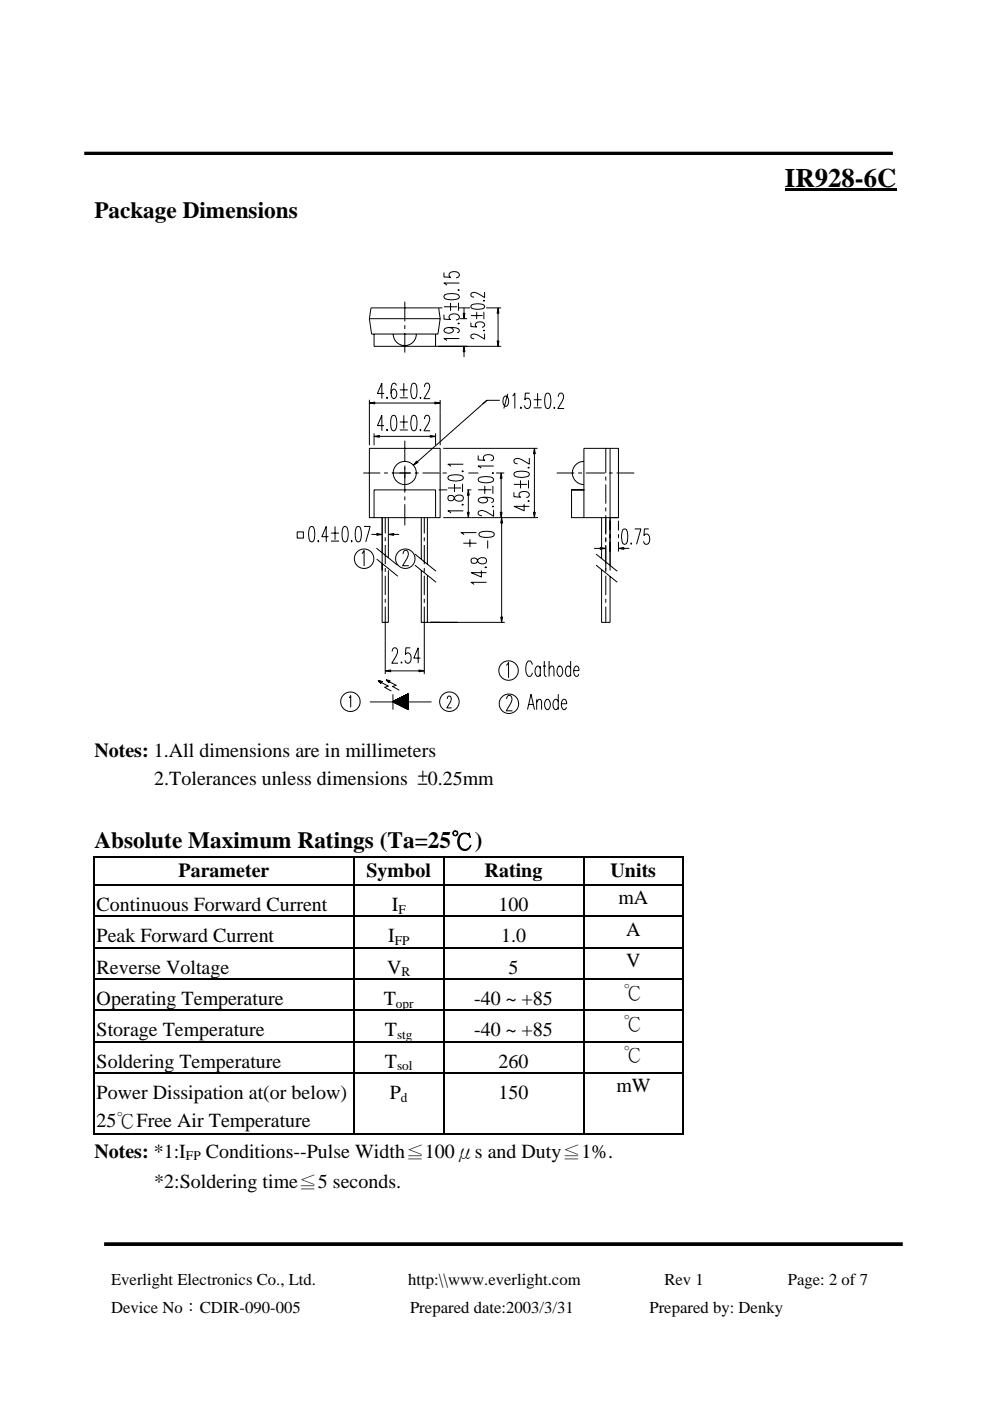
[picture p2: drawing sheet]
<svg xmlns="http://www.w3.org/2000/svg" width="210mm" height="297mm" viewBox="0 0 210 297" stroke-linecap="round" stroke-linejoin="round" font-family="sans-serif">
<path d="M22.1 263.8h169.3" fill="none" stroke="#000" stroke-width=".78" stroke-linecap="butt"/>
<path d="M45.4 56.6h103.5v95.2h-103.5z" fill="#fff"/>
<path d="M45.3 56.5h103.6M45.3 151.8h103.6" fill="none" stroke="#fff" stroke-width=".21"/>
<g fill="none" stroke="#000" stroke-width=".21">
<path d="M94.1 57.8v.9l1.4 .1-.1-.1a.61 .61 0 0 1 .3-1 1.1 1.1 0 0 1 1.7 .7l-.2 .3-.4 .2M78.3 67.6l.5 3.2h14.1l.4-3.2M79.3 70.8v2.6h27M83.4 70.8a2.44 2.44 0 0 0 2.4 2.5 2.44 2.44 0 0 0 2.5-2.5M85.8 64v4.1M85.8 68.9v.9M85.8 70.6v4.1M92.4 70.8v2.6M93 65.3l.3 2.3h-15M93.8 65.3h-15.1l-.4 2.3M94.1 66.7v1l1.4 .1-.1-.1a.61 .61 0 0 1 .3-1.1 1.1 1.1 0 0 1 1.7 .8l-.2 .3-.4 .1M94.1 65h2.8"/>
<path d="M94.3 62.5a4 4 0 0 1 2.9 0l.2 .5a1.87 1.87 0 0 1-1.9 .6l-1.2-.3-.2-.3zM95.2 69.4l.8 .3 .1 .3a1.1 1.1 0 0 1-1 .7 1.1 1.1 0 0 1-1-.7l.2-.3a3.4 3.4 0 0 1 2.9 0l.2 .5-.2 .3h-.3M95.5 64.2v1.7M97.1 68.6h.3zM97.1 61.5h.3zM97.2 64.2v1.7M97.4 71.8h-3.3l.6 .4M97.4 60h-3.3l.6 .5M97.5 67.6h1.5M97.5 65.3h2.2M98.2 66.4h.4l-.2 1.2zM98.4 73.4l.2 1.2h-.4z"/>
<path d="M98.4 65.3v1.1M98.4 74.6v1.1M99.8 68.4v.8l1.3 .1a.5 .5 0 0 1-.2-.8 1.26 1.26 0 0 1 1.8 .2 .56 .56 0 0 1-.5 .7M99.8 66.9h2.5M100 64.7a3.4 3.4 0 0 1 2.6 0l.1 .4a1.65 1.65 0 0 1-1.6 .5l-1.1-.3-.2-.2zM101.1 66.2v1.5M102.5 70.1h.2zM102.5 63.8h.2zM102.6 66.2v1.5M102.7 70.7v1.2a3.7 3.7 0 0 0-2.3-1.1 .53 .53 0 0 0-.6 .7l.7 .3M102.7 61.9v1.2a3.7 3.7 0 0 0-2.3-1.1l-.4 .2-.2 .5 .3 .2 .4 .1M103.1 65.3h3.2"/>
<path d="M105.4 72.3h.4l-.2 1.1zM105.6 65.3l.2 1.1h-.4zM105.6 66.4v5.9M78.3 95.1h15v14.6h-15zM78.3 85.4l1.2-.1v.3zM78.3 84.8v9.6M79.3 92.5l1.1-.2v.4zM79.3 91.9v2.5M79.5 85.4h12.7M80.5 92.5h10.7M81.4 83.4h-1.4l1-2.2v3.3M81.4 90.2h-1.4l1-2.1v3.2"/>
<path d="M82.1 84.2v.3v-.3M82.1 91v.3v-.3M83.1 88.2l.5-.1a1.87 1.87 0 0 1 .5 1.8l-.3 1.3-.4 .1a1.83 1.83 0 0 1-.6-1.8zM84 81.7l-.1-.3-.4-.2a2.11 2.11 0 0 0-.6 2.2l.1 .7 .5 .4a1.11 1.11 0 0 0 .6-1 1.11 1.11 0 0 0-.6-1l-.3 .2-.3 .7M84.8 82.7h1.7M84.8 84.3h1.7M84.8 89.5h1.7M84.8 91.2h1.7M85.6 81.2v2.9M85.6 88.1v2.8M85.8 93.4v4.5M85.8 98.7v5.7"/>
<path d="M87.4 81.4l.4-.2a1.78 1.78 0 0 1 .6 1.9l-.3 1.2-.4 .2a1.87 1.87 0 0 1-.6-1.8zM87.4 88.2l.4-.1a1.76 1.76 0 0 1 .6 1.8l-.3 1.3-.4 .1a1.89 1.89 0 0 1-.6-1.8zM88.4 97.7l.2 .3-1 .6zM89.2 84.2v.3zM89.2 91v.3zM90 82v-.1a.63 .63 0 0 1 .7-.7l.3 .4a1.53 1.53 0 0 1-.2 1.4l-.9 1.5h1.3M90 88.8v-.1a.63 .63 0 0 1 .7-.6l.3 .3a1.53 1.53 0 0 1-.2 1.4l-.9 1.5h1.3M91.2 92.3l1.2 .2-1.2 .2zM92.2 85.3l1.1 .1-1.1 .2zM92.4 91.9v2.5M93.3 84.8v9.6M94 95.1h20"/>
<path d="M97.9 99.9h.3zM98.2 98.4h-3.2l.6 .5M101.4 96.6v.9l1.4 .1a.61 .61 0 0 1-.3-.6 .61 .61 0 0 1 .4-.5 1.1 1.1 0 0 1 1.7 .7l-.1 .3-.5 .2M102.4 85.6l.8-.7-15.5 13.8M103.2 84.9h2.8M104.7 98.8h-3.3l.6 .5M106.9 84.1l.5-.1a1.49 1.49 0 0 1 0 2.1h-.3a1.57 1.57 0 0 1-.2-2zM107.7 83.5l-.9 3.1M108.7 84l.5-.6v3.2M110.4 86.3v.3zM111.9 99.1h.3zM112.2 97.1v1.3a4 4 0 0 0-2.6-1.2 .6 .6 0 0 0-.6 .7l.3 .3 .4 .1"/>
<path d="M112.3 83.4h-.9l-.1 1.4a.57 .57 0 0 1 .9-.2 1.44 1.44 0 0 1-.3 2 .58 .58 0 0 1-.7-.6M113.2 84.8h1.6M113.2 86.5h1.6M113.3 95.1l.2 1.1h-.4zM113.3 96.2v12.4M114 83.4v2.7M115.8 83.5l.4-.1a1.82 1.82 0 0 1 .6 1.8l-.3 1.3-.5 .1a1.82 1.82 0 0 1-.5-1.8zM117.5 86.3v.3zM118.4 84.1l.1-.4 .2-.3h.4l.3 .3a1.54 1.54 0 0 1-.2 1.3l-.9 1.6h1.3M123.8 97.8a2.47 2.47 0 0 0-2.4 2.8 2.46 2.46 0 0 0 2.4 2.1M128.5 95.1l-.1 5.2M129.3 95.1h1.8v14.6h-1.8z"/>
<path d="M129.3 95.1h-5.5v14.6M63 112.8h1.3v1.3h-1.3zM65.7 111.8l.5-.2a1.82 1.82 0 0 1 .5 1.9l-.2 1.2-.5 .2a1.89 1.89 0 0 1-.6-1.9zM67.5 114.6v.3zM69.6 113.8h-1.4l1-2.2v3.3M70.2 113h1.7M70.2 114.7h1.7M71 111.6v2.8M73.1 111.6a1.82 1.82 0 0 0-.6 1.9l.3 1.2 .5 .2a1.89 1.89 0 0 0 .5-1.9l-.3-1.2-.4-.2M74.6 114.6v.3zM75.6 111.8l.5-.2a1.87 1.87 0 0 1 .5 1.9l-.3 1.2-.4 .2a1.78 1.78 0 0 1-.6-1.9zM76.7 117.4l.5-.7v3.3"/>
<path d="M77 100.3h3.6M77.2 111.6h1.3l-.9 3.3M78.7 113.3h1.2M79.3 109.7v-5.8h13.1v5.8M79.8 116.2l4.5 3.6M79.9 118.5l4.4 3.7M79.9 113.1l1.1 .2-1.1 .2zM81 109.7v22.3h1.3v-11.1M81.4 100.3h.9M81.7 109.7v3.4M81.7 113.9v.8M81.7 115.5v4.1"/>
<path d="M82.3 113.3l1.2-.2v.4zM82.3 109.7v8.6M83.1 100.3h4M83.5 113.3h1.1M85.5 117.5l.1-.5 .2-.3h.4l.3 .3a1.58 1.58 0 0 1-.2 1.4l-.9 1.6h1.3M85.8 105.3v.8M85.8 106.9v4.5M87.9 100.3h.9M88 119.8l4.5 3.6M88 117.5l4.5 3.6M89.3 109.7v8.9M89.6 100.3h3.6"/>
<path d="M90 109.7v3.4M90 113.9v.8M90 115.5v4.1M90.6 109.7v9.9M93 103.9h1.8M93.8 100.3h.9M94 109.7h20M95 103.5h2.8M95.1 105.1l-.1 .7a.75 .75 0 0 0 .8 .4 .75 .75 0 0 0 .6-.7 1.09 1.09 0 0 1 1.8-.1 .97 .97 0 0 1-.8 .9 .97 .97 0 0 1-1-.6l-.2-.4a.88 .88 0 0 0-1.1-.2zM95.1 100.9a4 4 0 0 1 3 0l.1 .5a1.87 1.87 0 0 1-1.8 .6l-1.3-.3-.1-.3zM96.4 102.6v1.7M97.9 107h.3z"/>
<path d="M98.1 102.6v1.7M98.2 108.3h-3.2l.6 .5M98.2 115.2h2.8M99 103.9h.9M99.1 108.6h.4l-.2 1.1zM99.3 105v3.6M99.3 103.9l.2 1.1h-.4zM99.3 100.3h2.1M99.6 114.3v1.7M100 118.4l-.1 .7a.75 .75 0 0 0 .8 .3 .75 .75 0 0 0 .6-.6 1.09 1.09 0 0 1 1.8-.1v.4a1.11 1.11 0 0 1-1.1 .4 1.11 1.11 0 0 1-.9-.9 .84 .84 0 0 0-1.1-.2zM101 112.9h-3.3l.7 .5M101.4 103.8h2.8"/>
<path d="M101.5 101.3a4 4 0 0 1 3 0l.1 .5a1.82 1.82 0 0 1-1.8 .6l-1.3-.3-.1-.3zM101.7 112.9a4 4 0 0 1 2.9 0l.2 .5a1.77 1.77 0 0 1-1.9 .5l-1.2-.2-.2-.3zM102.5 105.4l.8 .3 .1 .3a1.1 1.1 0 0 1-1 .6 1.1 1.1 0 0 1-1-.6l.1-.3a3.7 3.7 0 0 1 3 0l.1 .5-.1 .2-.3 .2M102.8 103v1.7M103.4 114.6v1.7M104.4 107.4h.2zM104.4 100.3h.2zM104.5 103v1.7M104.7 108.1l-.1 1.4a4.4 4.4 0 0 0-2.6-1.3 .61 .61 0 0 0-.6 .8l.3 .3h.5M105.2 100.3h1.7M106.1 108.6h.3l-.1 1.1zM106.3 100.3l.1 1.1h-.3z"/>
<path d="M106.3 101.4v7.2M106.4 109.7l.2 1.2h-.4zM106.4 110.9v19.9M109 104.4v.9l1.4 .1a.58 .58 0 0 1-.2-.9 1.46 1.46 0 0 1 2 .3 .63 .63 0 0 1-.6 .7M109 102.7h2.8M109.1 100.2a4 4 0 0 1 3 0l.1 .4a1.87 1.87 0 0 1-1.8 .6l-1.3-.3-.1-.3zM110.4 101.9v1.6M111.1 106.9v1.4l-2.1-.9h3.2M111.9 106.2h.3zM112.1 101.9v1.6M113.1 108.6h.4l-.2 1.1zM118 100.3h3.8"/>
<path d="M121.2 103.9h2.6h-2.6v5.8h2.6M122.6 100.3h.8M123.8 109.7h7.3M124.2 100.3h4.1M126.1 116.3h1.2M126.4 117.5l4.5 3.6M126.4 119.8l4.5 3.6M127.3 116.1l1.1 .2-1.1 .2zM127.6 109.7v8.7M128.4 109.7l.1 3.4M128.4 113.9l.1 .8M128.4 115.5l.1 4.1"/>
<path d="M128.5 115.8l-.1 5.2M128.5 114.1l-.1 .9M128.5 109.2l-.1 4.1M128.5 107.6l-.1 .8M128.5 102.7l-.1 4.1M128.5 101.1l-.1 .8M129.1 100.3h.8M129.3 109.7v11.3M130.7 100.3h3.8M131.1 110.4v2M131.1 113.3v.8M131.1 114.9v2"/>
<path d="M131.1 116.3l1.2-.2v.4zM132.1 112.3l.4-.2a1.72 1.72 0 0 1 .6 1.9l-.3 1.3-.3 .1-.4-.1a4 4 0 0 1 0-3zM132.3 116.3h1.1M133.8 115.1v.3zM134.6 112.1h1.3l-.9 3.3M137.6 112.1h-1l-.1 1.4a.56 .56 0 0 1 1-.1 1.44 1.44 0 0 1-.3 2 .58 .58 0 0 1-.7-.6M81.7 120.4v.9M81.7 122.1v4.1M81.7 127v.8M81.7 128.6v14.3M83.2 138.1v-.1a.6 .6 0 0 1 .7-.6 1.2 1.2 0 0 1 .1 1.7l-.9 1.5h1.3M87 137.4h-.9l-.1 1.3a.56 .56 0 0 1 .9-.1 1.44 1.44 0 0 1-.3 2 .6 .6 0 0 1-.7-.6"/>
<path d="M89.1 139.5h-1.4l1-2.1v3.2M89.3 120.9v11.1h17.7M90 120.4v.9M90 122.1v4.1M90 127v.8M90 128.6v3.4M90 132v10.9M90.6 122v10M102.1 120.9v1.4l-2.2-.9h3.2M102.8 120.3h.3zM103.1 123.5h-3.2l.6 .4M106.2 130.8h.4l-.2 1.2z"/>
<path d="M127.6 120.8v11.2h1.7v-9.8M128.4 120.4l.1 .9M128.4 122.1l.1 4.1M128.4 127l.1 .8M128.4 128.6l.1 3.4M74 148l.4-.5v2.5M76.3 148.8a2.07 2.07 0 0 0-1.8-2.1l-1 .2a2.08 2.08 0 0 0-1.3 1.7l.2 1a2.05 2.05 0 0 0 2.3 1.2 2.05 2.05 0 0 0 1.6-2h.1M78.4 148.8h4.9M80.2 144.3l.8 .2-.3 .4zM80.2 144.3v.1M80.3 144.3h.1M80.4 144.4h-.1"/>
<path d="M80.6 144.4l-.3 .1M80.6 144.4l-.2 .2M80.7 144.4l-.2 .2M80.7 144.4l-.2 .3 .3-.3M80.8 144.8l-.1 .1M80.8 144.7l1.6 .8-.8 .2 1.4 .8M80.8 144.4l-.2 .3M80.9 144.4l-.3 .4M81 144.5l-.4 .3M81 144.5l-.3 .3M81.7 142.2l1.1-.2v.4zM81.9 144.2l.5 .5 .1-.2"/>
<path d="M81.9 144.2l.8 .1-.2 .2M81.9 144.2h.1M82 144.2h-.1M82.1 144.2l-.1 .1 .1-.1M82.1 144.4l.2-.2-.2 .2M82.1 144.2l-.1 .1M82.2 144.5l.2-.2-.2 .2M82.2 144.2l-.1 .2M82.3 144.2l-.2 .2M82.5 144.3l-.3 .2M82.5 144.5l1.5 .8-.8 .2M82.5 144.3l-.2 .3"/>
<path d="M82.6 144.3l-.3 .3M82.6 144.3l-.3 .4 .4-.4M82.8 142.2h6M83.2 145.5l1.5 .8M83.3 147.2v3.3M83.4 148.8h-.1M83.4 148.8h.1M83.5 148.7l-.1 .1M83.5 148.7l-.2 .1M83.5 148.7l-.1 .1zM83.5 148.9l.4-.4-.4 .4M83.6 148.7l-.2 .1"/>
<path d="M83.6 148.7l-.2 .2M83.6 148.7l-.2 .2zM83.7 149l.7-.7-.7 .7M83.7 148.7l-.3 .2M83.7 148.6l-.3 .3M83.7 148.6l-.2 .3M83.8 148.6l-.3 .3M83.8 149l1-.9-1 1M83.8 148.6l-.4 .3M83.8 148.5l-.3 .4M83.9 148.5l-.4 .4M84 148.5l-.5 .4"/>
<path d="M84 149.2l1.6-1.5-1.5 1.5M84.1 148.4l-.6 .5M84.1 148.4l-.5 .5M84.1 148.4l-.5 .5zM84.1 149.2l1.5-1.5-1.5 1.5M84.2 148.4l-.6 .5M84.2 149.2l1.8-1.7-1.8 1.8M84.2 148.4l-.6 .6M84.2 149.3l2-1.9-1.9 1.9M84.2 148.3l-.6 .7M84.3 148.3l-.7 .7M84.3 148.3l-.6 .7"/>
<path d="M84.4 148.3l-.7 .7M84.5 148.2l-.8 .8zM84.5 148.2l-.8 .8M84.5 149.4l2.1-2.1-2.1 2.1M84.6 148.2l-.9 .8M84.6 148.2l-.9 .8zM84.6 148.2l-.8 .8M84.6 148.1l-.9 .9M84.7 148.1l-.9 .9M84.7 148.1l-.9 1M84.7 149.5l1.9-1.8zM84.8 148.1l-1 1"/>
<path d="M84.8 148.1l-1 1zM84.9 148l-1.1 1.1M84.9 148l-1 1.1M85 148l-1.1 1.1M85.1 147.9l-1.2 1.2M85.1 140.3v.3zM85.2 147.9l-1.3 1.2M85.2 147.9l-1.3 1.2zM85.2 147.8l-1.3 1.3 1.3-1.2M85.2 147.8l-1.3 1.3M85.3 147.8l-1.4 1.3M85.3 147.8l-1.3 1.3"/>
<path d="M85.3 147.8l-1.3 1.3zM85.4 147.8l-1.4 1.4M85.4 147.8l-1.4 1.4zM85.4 147.7l-1.4 1.5zM85.5 147.7l-1.5 1.5M85.5 147.7l-1.4 1.5M85.5 149.9l1.1-1-1 1.1M85.6 147.7l-1.5 1.5M85.7 147.6l-1.6 1.6M85.7 150l.9-.9-.8 1M85.7 147.6l-1.6 1.6zM85.8 147.6l-1.7 1.6"/>
<path d="M85.9 147.5l-1.8 1.7M85.9 147.5l-1.7 1.7M85.9 147.5l-1.7 1.7zM85.9 150.1l.7-.6-.6 .6M86 147.5l-1.8 1.7M86 147.5l-1.8 1.8M86 147.4l-1.8 1.9M86.1 147.4l-1.9 1.9M86.1 147.4l-1.9 1.9zM86.1 147.4l-1.8 1.9zM86.2 150.2l.4-.4-.4 .5 .4-.4-.4 .4 .4-.3-.3 .3 .3-.2-.3 .2 .3-.2-.2 .2 .2-.1-.1 .2M86.2 147.4l-1.9 1.9"/>
<path d="M86.2 147.4l-2 1.9M86.3 147.3l-2 2M86.3 147.3l-2 2zM86.3 147.3l-2 2 2-2M86.4 147.3l-2.1 2M86.4 147.3l-2.1 2zM86.5 147.2l-2.2 2.1M86.5 147.2l-2.1 2.2M86.5 147.2l-2.1 2.2zM86.5 150.4h.1M86.6 147.2l-2.2 2.2M86.6 150.4h.1"/>
<path d="M86.6 147.2l-2.3 2.1M86.6 147.2l-2.2 2.2 2.2-2.1M86.6 147.4l-2.1 2 2.1-2M86.6 147.4l-2 2.1zM86.6 147.7l-1.9 1.8M86.6 147.9l-1.8 1.7M86.6 148l-1.7 1.6M86.6 148.1l-1.6 1.6 1.6-1.5M86.6 148.3l-1.5 1.4 1.5-1.4-1.4 1.5 1.4-1.4-1.3 1.4M86.6 148.5l-1.3 1.3M86.6 148.6l-1.3 1.2M86.6 148.8l-1.2 1.1 1.2-1.3-1.2 1.2"/>
<path d="M86.6 149l-1 1M86.6 149.2l-.9 .8M86.6 149.3l-.8 .8M86.6 149.4l-.8 .7M86.6 149.5l-.6 .7M86.6 149.6l-.6 .6M86.6 149.7l-.6 .5M86.6 149.8l-.5 .4M86.6 150.3l-.1 .1M88.8 142l1.2 .2-1.2 .2zM91.5 148.8h-4.9l-1.1 1.1M94.8 148.2l.3-.6h.3l.3 .5a3 3 0 0 1-1 2h1.1"/>
<path d="M107.3 141.1l.5-.6v3.2M107.4 148.2l.1-.5 .3-.3h.4l.3 .3a1.58 1.58 0 0 1-.2 1.5l-1 1.5h1.3M111.8 150.5l.8-3.3 .7 3.3M112.1 149.4h1M112.9 140.9a.65 .65 0 0 0-.3-.6 .65 .65 0 0 0-.7 0 2.68 2.68 0 0 0 .1 3.1 .73 .73 0 0 0 .9-.8M113.8 148.3v2.2M113.8 148.9l.5-.6 .4 .1 .1 2.1M114.6 141.7l-.4-.5h-.3a1.49 1.49 0 0 0 0 2.2h.3l.4-.5M114.6 141.2v2.2M115.1 141.2h.7M115.4 140.1v2.7l.1 .5 .4 .1M115.9 148.3a1.49 1.49 0 0 0 0 2.2h.3a1.49 1.49 0 0 0 0-2.2h-.2"/>
<path d="M116.4 140.1v3.3M116.4 141.9l.5-.7 .4 .2 .2 2M118.4 148.7l-.4-.4h-.3a1.49 1.49 0 0 0 0 2.2h.3l.4-.5M118.4 147.2v3.3M118.4 141.4l.5-.2a1.49 1.49 0 0 1 0 2.2h-.3a1.51 1.51 0 0 1-.2-2zM119 149.2h1.1v-.3a.59 .59 0 0 0-.6-.6 1.49 1.49 0 0 0 0 2.2h.3l.3-.5M121 141.7l-.4-.5h-.3a1.49 1.49 0 0 0 0 2.2h.3l.4-.5M121 140.1v3.3M121.6 142.2h1.1v-.3a.59 .59 0 0 0-.6-.7 1.49 1.49 0 0 0 0 2.2h.3l.4-.5"/>
<circle cx="77.2" cy="118.5" r="2.07"/>
<circle cx="85.8" cy="100.3" r="2.45"/>
<circle cx="85.9" cy="118.5" r="2.06"/>
<circle cx="95.3" cy="148.8" r="2.06"/>
<circle cx="107.8" cy="142.2" r="2.06"/>
<circle cx="107.9" cy="149.2" r="2.06"/>
</g>
<g fill="#000">
<path d="M98.2 66.4h.4l-.2 1.2zM98.4 73.4l.2 1.2h-.4zM105.4 72.3h.4l-.2 1.1zM105.6 65.3l.2 1.1h-.4zM78.3 85.4l1.2-.1v.3zM79.3 92.5l1.2-.2v.4zM88.4 97.7l.2 .3-1 .6zM91.2 92.3l1.2 .2-1.2 .2zM92.2 85.3l1.1 .1-1.1 .2zM113.3 95.1l.2 1.1h-.4zM79.9 113.1l1.1 .2-1.1 .2zM82.3 113.3l1.2-.2v.4z"/>
<path d="M99.3 103.9l.2 1.1h-.4zM99.1 108.6h.4l-.2 1.1zM106.4 109.7l.2 1.2h-.4zM106.1 108.6h.3l-.1 1.1zM106.3 100.3l.1 1.1h-.3zM113.1 108.6h.4l-.2 1.1zM127.3 116.1l1.1 .2-1.1 .2zM131.1 116.3l1.2-.2v.4zM106.2 130.8h.4l-.2 1.2zM81.7 142.2l1.1-.2v.4zM88.8 142l1.2 .2-1.2 .2z"/>
</g>
<g fill="#000">
<path d="M166.4 39.9h23.6v.7h-23.6zM19.9 181.6h.2v.3h-.2zM19.9 187.5h.2v.3h-.2zM19.9 194.1h.2v.3h-.2zM74.9 181.6h.3v.3h-.3zM74.9 187.5h.3v.3h-.3zM74.9 194.1h.3v.3h-.3zM94 181.6h.2v.3h-.2zM94 187.5h.2v.3h-.2zM94 194.1h.2v.3h-.2zM123.6 181.6h.2v.3h-.2zM123.6 187.5h.2v.3h-.2z"/>
<path d="M123.6 194.1h.2v.3h-.2zM144.8 181.6h.2v.3h-.2zM144.8 181.6h.2v.2h-.2zM144.8 187.5h.2v.3h-.2zM144.8 194.1h.2v.3h-.2zM19.9 200.8h.2v.3h-.2zM19.9 207.4h.2v.3h-.2zM19.9 214.1h.2v.3h-.2zM74.9 200.8h.3v.3h-.3zM74.9 207.4h.3v.3h-.3zM74.9 214.1h.3v.3h-.3zM94 200.8h.2v.3h-.2z"/>
<path d="M94 207.4h.2v.3h-.2zM94 214.1h.2v.3h-.2zM123.6 200.8h.2v.3h-.2zM123.6 207.4h.2v.3h-.2zM123.6 214.1h.2v.3h-.2zM144.8 200.8h.2v.3h-.2zM144.8 207.4h.2v.3h-.2zM144.8 214.1h.2v.3h-.2zM19.9 220.7h.2v.3h-.2zM19.9 227.4h.2v.2h-.2zM74.9 220.7h.3v.3h-.3zM74.9 227.4h.3v.2h-.3z"/>
<path d="M94 220.7h.2v.3h-.2zM94 227.4h.2v.2h-.2zM123.6 220.7h.2v.3h-.2zM123.6 227.4h.2v.2h-.2zM144.8 220.7h.2v.3h-.2zM144.8 227.4h.2v.2h-.2zM144.8 240.4h.2v.2h-.2z"/>
</g>
<g fill="none" stroke="#000" stroke-width=".25">
<path d="M19.9 181.7h55M20 181.9v5.6M20 187.8v6.3M20 194.4v6.4M20.1 187.6h54.8M20.1 194.3h54.8M75 181.9v5.6M75 187.8v6.3M75 194.4v6.4M75.2 181.7h18.8M75.2 187.6h18.8M75.2 194.3h18.8"/>
<path d="M94.1 181.9v5.6M94.1 187.8v6.3M94.1 194.4v6.4M94.2 181.7h29.4M94.2 187.6h29.4M94.2 194.3h29.4M123.7 181.9v5.6M123.7 187.8v6.3M123.7 194.4v6.4M123.8 181.7h21M123.8 187.6h21M123.8 194.3h21"/>
<path d="M144.9 181.9v5.6M144.9 187.8v6.3M144.9 194.4v6.4M20 201.1v6.3M20 207.7v6.4M20 214.4v6.3M20.1 200.9h54.8M20.1 207.6h54.8M20.1 214.2h54.8M75 201.1v6.3M75 207.7v6.4M75 214.4v6.3"/>
<path d="M75.2 200.9h18.8M75.2 207.6h18.8M75.2 214.2h18.8M94.1 201.1v6.3M94.1 207.7v6.4M94.1 214.4v6.3M94.2 200.9h29.4M94.2 207.6h29.4M94.2 214.2h29.4M123.7 201.1v6.3M123.7 207.7v6.4M123.7 214.4v6.3"/>
<path d="M123.8 200.9h21M123.8 207.6h21M123.8 214.2h21M144.9 201.1v6.3M144.9 207.7v6.4M144.9 214.4v6.3M20 221v6.4M20 227.6v13M20.1 220.9h54.8M20.1 227.5h54.8M75 221v6.4M75 227.6v13"/>
<path d="M75.2 220.9h18.8M75.2 227.5h18.8M94.1 221v6.4M94.1 227.6v13M94.2 220.9h29.4M94.2 227.5h29.4M123.7 221v6.4M123.7 227.6v13M123.8 220.9h21M123.8 227.5h21M144.9 221v6.4M144.9 227.6v13"/>
<path d="M19.9 240.5h55M75.2 240.5h18.8M94.2 240.5h29.4M123.8 240.5h21"/>
</g>
<path d="M17.9 32.5h171.4" fill="none" stroke="#000" stroke-width=".7" stroke-linecap="butt"/>
<text font-size="5.7" x="166.4" y="39.6">IR928-6C</text>
<g font-size="4.9">
<text x="20" y="46.1">Package Dimensions</text>
<text x="20" y="179.9">Absolute Maximum Ratings (Ta=25℃)</text>
</g>
<g font-size="4.2">
<text x="20" y="160.5">Notes: 1.All dimensions are in millimeters</text>
<text x="32.7" y="166.4">2.Tolerances unless dimensions ±0.25mm</text>
<text x="37.8" y="185.9">Parameter</text>
<text x="77.7" y="185.9">Symbol</text>
<text x="102.8" y="185.9">Rating</text>
<text x="129.5" y="185.9">Units</text>
<text x="131.1" y="191.7">mA</text>
<text x="20.5" y="193.2">Continuous Forward Current</text>
<text x="83.1" y="193.2">I</text>
<text x="105.7" y="193.2">100</text>
<text x="20.5" y="199.8">Peak Forward Current</text>
<text x="82.3" y="199.8">I</text>
<text x="106.2" y="199.8">1.0</text>
<text x="132.8" y="198.4">A</text>
<text x="20.5" y="206.5">Reverse Voltage</text>
<text x="82.1" y="206.5">V</text>
<text x="107.8" y="206.5">5</text>
<text x="132.8" y="205">V</text>
<text x="20.5" y="213.1">Operating Temperature</text>
<text x="81.4" y="213.1">T</text>
<text x="100.5" y="213.1">-40 ~ +85</text>
<text x="132.2" y="211.7">℃</text>
<text x="20.5" y="219.8">Storage Temperature</text>
<text x="81.6" y="219.8">T</text>
<text x="100.5" y="219.8">-40 ~ +85</text>
<text x="132.2" y="218.4">℃</text>
<text x="20.5" y="226.4">Soldering Temperature</text>
<text x="81.6" y="226.4">T</text>
<text x="105.7" y="226.4">260</text>
<text x="132.2" y="225">℃</text>
<text x="20.5" y="233">Power Dissipation at(or below)</text>
<text x="82.7" y="233">P</text>
<text x="105.7" y="233">150</text>
<text x="130.7" y="231.6">mW</text>
<text x="20.5" y="238.9">25℃Free Air Temperature</text>
<text x="20" y="245.5">Notes: *1:I</text>
<text x="43.6" y="245.5">Conditions--Pulse Width≦100μs and Duty≦1%.</text>
<text x="32.7" y="251.8">*2:Soldering time≦5 seconds.</text>
</g>
<g font-size="3.5">
<text x="23.6" y="272.4">Everlight Electronics Co., Ltd.</text>
<text x="86.6" y="272.4">http:\\www.everlight.com</text>
<text x="140.9" y="272.4">Rev 1</text>
<text x="167" y="272.4">Page: 2 of 7</text>
<text x="23.6" y="278.3">Device No：CDIR-090-005</text>
<text x="86.9" y="278.3">Prepared date:2003/3/31</text>
<text x="137.7" y="278.3">Prepared by: Denky</text>
</g>
<g font-size="2.8">
<text x="84.5" y="193.7">F</text>
<text x="83.7" y="200.3">FP</text>
<text x="85.1" y="207">R</text>
<text x="83.9" y="213.6">opr</text>
<text x="84.2" y="220.3">stg</text>
<text x="84.2" y="226.9">sol</text>
<text x="85" y="233.6">d</text>
<text x="39.4" y="246">FP</text>
</g>
</svg>
